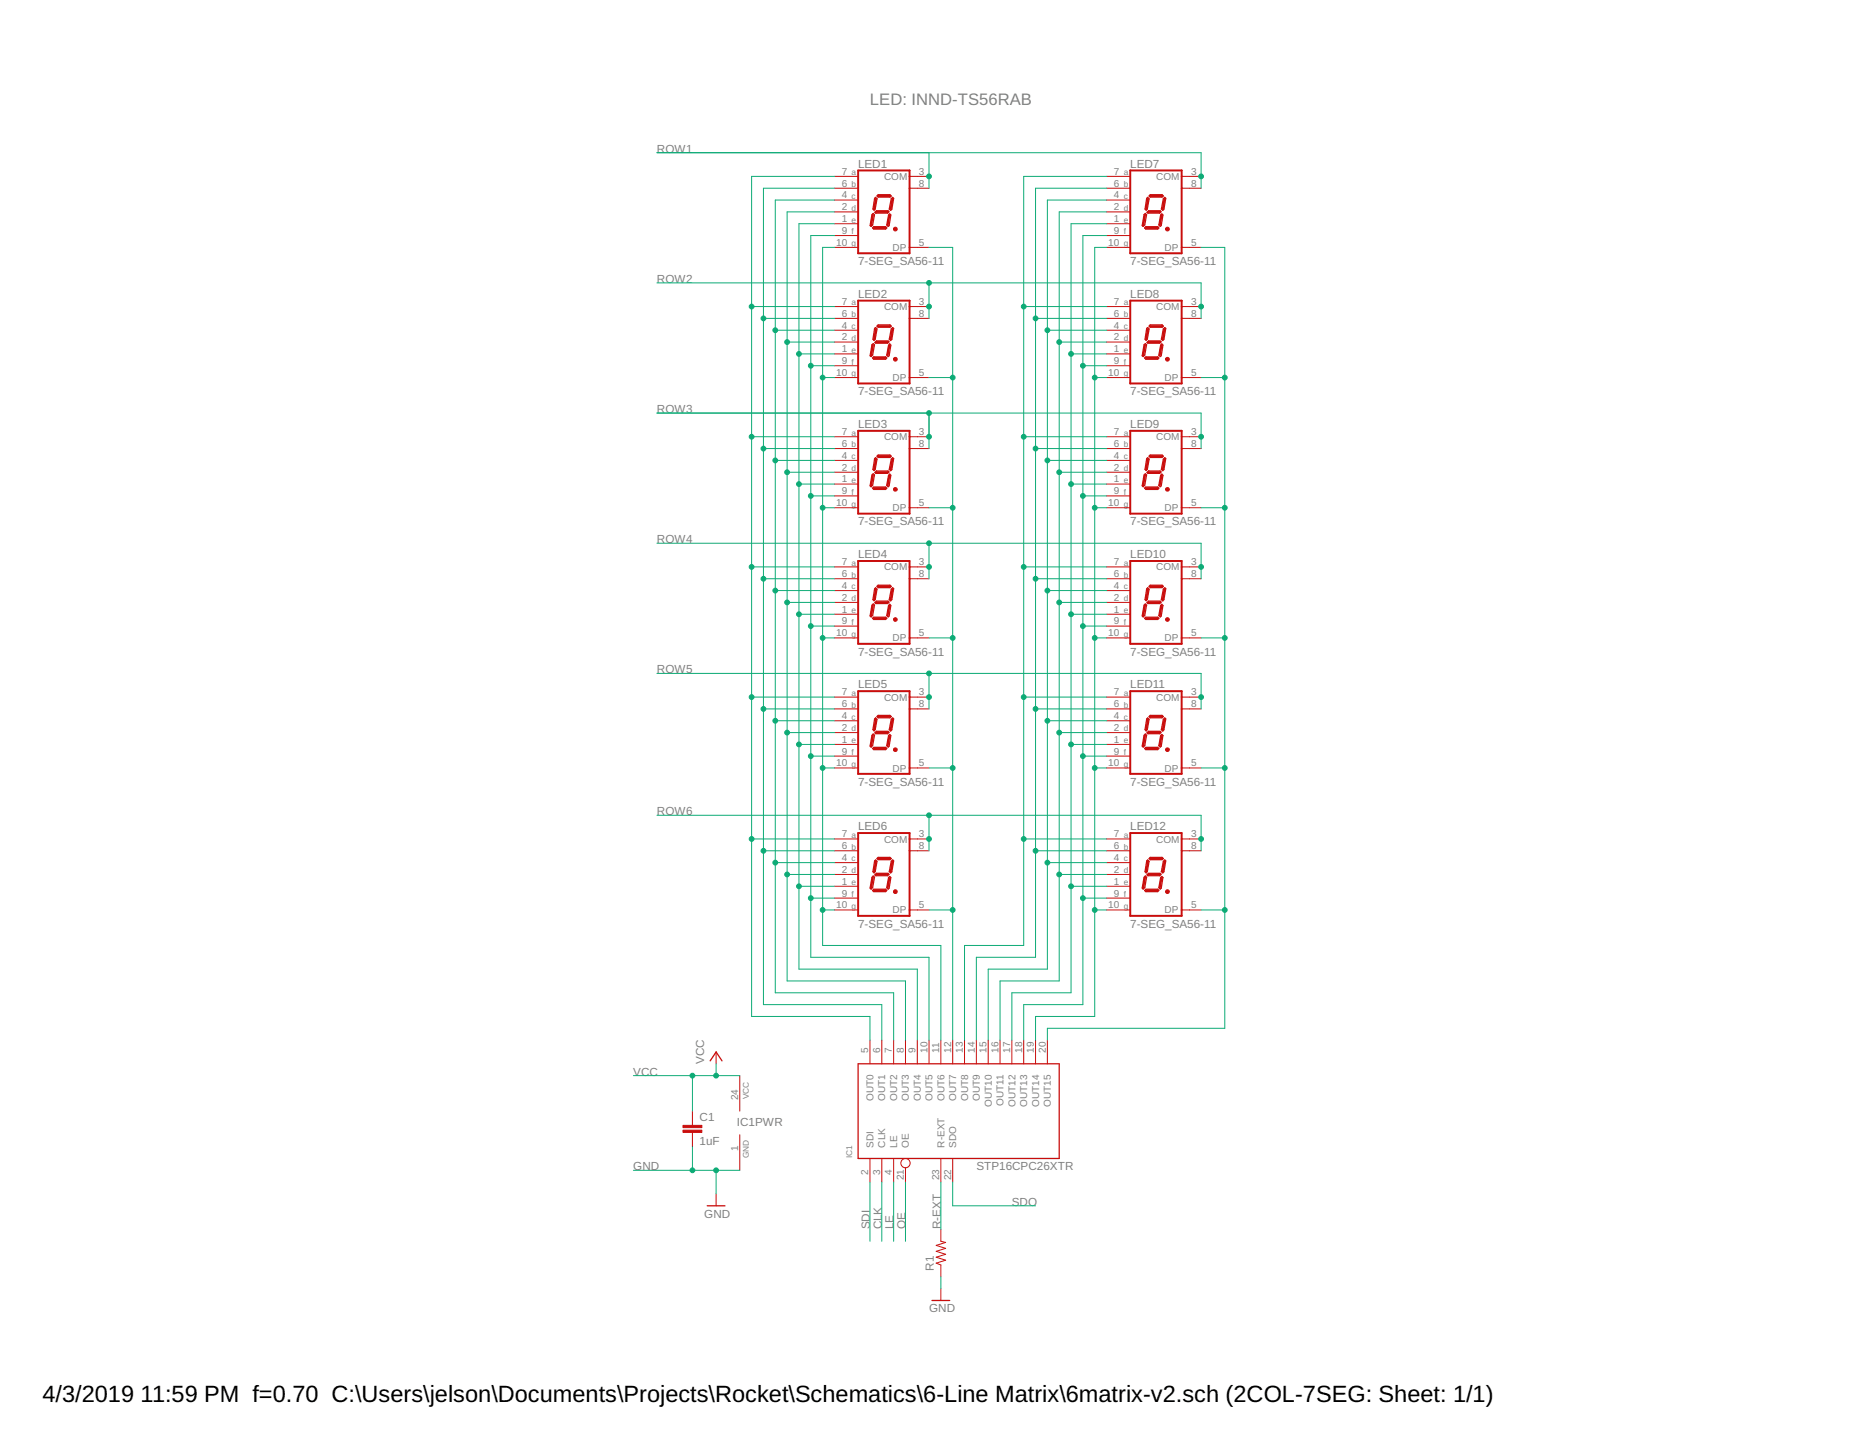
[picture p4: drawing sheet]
<svg xmlns="http://www.w3.org/2000/svg" width="279mm" height="216mm" viewBox="0 0 279 216" stroke-linecap="round" stroke-linejoin="round" font-family="sans-serif">
<path d="M134.4 34.4h.2M175.3 34.4h.2M134.4 54h.2M175.3 54h.2M134.4 73.5h.2M175.3 73.5h.2M134.4 93.1h.2M175.3 93.1h.2M134.4 112.6h.2M175.3 112.6h.2M134.4 134h.2M175.3 134h.2" fill="none" stroke="#c90d0c" stroke-width=".23"/>
<g fill="none" stroke="#c90d0c" stroke-width=".19">
<path d="M131.1 34.2l.2-.1h1.7l.2 .1-.2 .2h-1.7zM131.2 32.1l.2 .2-.3 1.5-.2 .2-.2-.1 .3-1.6zM131.5 29.7l.2 .2-.2 1.5-.2 .2-.2-.2 .3-1.6zM131.7 31.7h1.7l.1 .1-.2 .2h-1.7l-.2-.1zM131.9 29.3h1.8l.2 .1-.2 .2h-1.8l-.2-.2zM133.5 32.3l.1-.2 .2 .2-.2 1.6-.2 .1-.2-.2zM133.9 29.9l.2-.2 .1 .1-.2 1.6-.2 .2-.2-.2zM172 32.1l.2 .2-.2 1.5-.3 .2-.1-.1 .3-1.6zM172.1 34.1h1.8l.2 .1-.2 .2h-1.8l-.2-.2zM172.4 29.7l.2 .2-.3 1.5-.1 .2-.2-.2 .3-1.6zM172.5 31.7h1.8l.1 .1-.2 .2h-1.8l-.1-.1zM172.8 29.3h1.8l.2 .1-.2 .2h-1.8l-.2-.2z"/>
<path d="M174.5 32.1l.2 .2-.3 1.6-.1 .1-.2-.2 .2-1.5zM174.8 29.9l.2-.2 .1 .1-.3 1.6-.1 .2-.2-.2zM131.1 53.8l.2-.2h1.7l.2 .2-.2 .2h-1.7zM131.2 51.6l.2 .2-.3 1.5-.2 .3-.2-.2 .3-1.6zM131.4 49.3l.1-.1 .2 .2-.2 1.6-.2 .1-.2-.1zM131.4 51.5l.3-.3h1.7l.1 .2-.2 .2h-1.7zM131.9 48.8h1.8l.2 .2-.2 .2h-1.8l-.2-.2zM133.6 51.7l.2 .2-.2 1.5-.2 .2-.2-.2 .3-1.5zM133.9 49.4l.2-.2 .1 .1-.2 1.7-.2 .2-.2-.2zM171.9 53.8l.2-.2h1.8l.2 .2-.2 .2h-1.8zM172 51.6l.2 .2-.2 1.5-.3 .3-.1-.2 .3-1.6zM172.3 49.3l.1-.1 .2 .2-.3 1.6-.1 .1-.2-.1z"/>
<path d="M172.3 51.5l.2-.3h1.8l.1 .2-.2 .2h-1.8zM172.8 48.8h1.8l.2 .2-.2 .2h-1.8l-.2-.2zM174.5 51.7l.2 .2-.3 1.5-.1 .2-.2-.2 .2-1.5zM174.8 49.4l.2-.2 .1 .1-.3 1.7-.1 .2-.2-.2zM131.1 73.3l.2-.1h1.7l.2 .1-.2 .2h-1.7zM131.2 71.2l.2 .2-.3 1.5-.2 .2-.2-.1 .3-1.6zM131.4 68.9l.1-.1 .2 .2-.2 1.5-.2 .2-.2-.2zM131.7 70.8h1.7l.1 .1-.2 .2h-1.7l-.2-.1zM131.7 68.5l.2-.1h1.8l.2 .1-.2 .2h-1.8zM133.6 71.2l.2 .2-.2 1.6-.2 .1-.2-.2 .3-1.5zM134.1 68.8l.1 .1-.2 1.6-.2 .2-.2-.2 .3-1.5zM171.9 73.3l.2-.1h1.8l.2 .1-.2 .2h-1.8z"/>
<path d="M172 71.2l.2 .2-.2 1.5-.3 .2-.1-.1 .3-1.6zM172.3 68.9l.1-.1 .2 .2-.3 1.5-.1 .2-.2-.2zM172.5 70.8h1.8l.1 .1-.2 .2h-1.8l-.1-.1zM172.6 68.5l.2-.1h1.8l.2 .1-.2 .2h-1.8zM174.5 71.2l.2 .2-.3 1.6-.1 .1-.2-.2 .2-1.5zM175 68.8l.1 .1-.3 1.6-.1 .2-.2-.2 .3-1.5zM131.1 92.9l.2-.2h1.7l.2 .2-.2 .2h-1.7zM131.2 90.7l.2 .2-.3 1.6-.2 .2-.2-.2 .3-1.6zM131.4 88.5l.1-.2 .2 .2-.2 1.6-.2 .2-.2-.2zM131.4 90.6l.3-.3h1.7l.1 .2-.2 .2h-1.7zM131.9 87.9h1.8l.2 .2-.2 .2h-1.8l-.2-.2zM133.6 90.8l.2 .2-.2 1.5-.2 .2-.2-.2 .3-1.5z"/>
<path d="M133.9 88.5l.2-.2 .1 .2-.2 1.6-.2 .2-.2-.2zM171.9 90.9l.1-.2 .2 .2-.2 1.6-.3 .2-.1-.2zM171.9 92.9l.2-.2h1.8l.2 .2-.2 .2h-1.8zM172.3 88.5l.1-.2 .2 .2-.3 1.6-.1 .2-.2-.2zM172.5 90.3h1.8l.1 .2-.2 .2h-1.8l-.1-.1zM172.6 88.1l.2-.2h1.8l.2 .2-.2 .2h-1.8zM174.5 90.8l.2 .2-.3 1.5-.1 .2-.2-.2 .2-1.5zM174.8 88.5l.2-.2 .1 .2-.3 1.6-.1 .2-.2-.2zM131.1 112.5l.2-.2h1.7l.2 .2-.2 .1h-1.7zM131.2 110.3l.2 .2-.3 1.5-.2 .2-.2-.1 .3-1.6zM131.4 108l.1-.1 .2 .2-.2 1.5-.2 .2-.2-.2zM131.7 109.9h1.7l.1 .1-.2 .2h-1.7l-.2-.1z"/>
<path d="M131.7 107.7l.2-.2h1.8l.2 .2-.2 .1h-1.8zM133.5 110.5l.1-.2 .2 .2-.2 1.6-.2 .1-.2-.2zM133.9 108.1l.2-.2 .1 .1-.2 1.6-.2 .2-.2-.2zM171.9 112.5l.2-.2h1.8l.2 .2-.2 .1h-1.8zM172 110.3l.2 .2-.2 1.5-.3 .2-.1-.1 .3-1.6zM172.3 108l.1-.1 .2 .2-.3 1.5-.1 .2-.2-.2zM172.3 110.1l.2-.2h1.8l.1 .1-.2 .2h-1.8zM172.6 107.7l.2-.2h1.8l.2 .2-.2 .1h-1.8zM174.3 110.5l.2-.2 .2 .2-.3 1.6-.1 .1-.2-.2zM174.8 108.1l.2-.2 .1 .1-.3 1.6-.1 .2-.2-.2zM131.1 133.8l.2-.2h1.7l.2 .2-.2 .2h-1.7zM131.2 131.6l.2 .2-.3 1.5-.2 .3-.2-.2 .3-1.6z"/>
<path d="M131.4 129.3l.1-.1 .2 .2-.2 1.6-.2 .1-.2-.1zM131.7 131.2h1.7l.1 .2-.2 .2h-1.7l-.2-.2zM131.7 129l.2-.2h1.8l.2 .2-.2 .2h-1.8zM133.5 131.8l.1-.1 .2 .1-.2 1.6-.2 .2-.2-.2zM133.9 129.4l.2-.2 .1 .1-.2 1.7-.2 .1-.2-.1zM172 131.6l.2 .2-.2 1.5-.3 .3-.1-.2 .3-1.6zM172.1 133.6h1.8l.2 .2-.2 .2h-1.8l-.2-.2zM172.4 129.2l.2 .2-.3 1.6-.1 .1-.2-.1 .3-1.7zM172.5 131.2h1.8l.1 .2-.2 .2h-1.8l-.1-.2zM172.6 129l.2-.2h1.8l.2 .2-.2 .2h-1.8zM174.3 131.8l.2-.1 .2 .1-.3 1.6-.1 .2-.2-.2zM174.8 129.4l.2-.2 .1 .1-.3 1.7-.1 .1-.2-.1z"/>
<path d="M106.7 159.4l.9-1.3 .9 1.3M128.9 159.8h30.2v14.3h-30.2zM106.2 181.2h2.7M140 195.4h2.7"/>
</g>
<g fill="none" stroke="#c90d0c" stroke-width=".3">
<path d="M128.9 25.6h7.7v12.5h-7.7zM131.1 32.3l-.2 1.6M131.3 34.2h1.7M131.6 29.9l-.3 1.5M131.6 31.8h1.7M131.9 29.4h1.8M133.6 32.4l-.3 1.4M134 29.9l-.2 1.5M169.8 25.6h7.7v12.5h-7.7zM172 32.3l-.3 1.6M172.2 34.2h1.7M172.4 31.8h1.8"/>
<path d="M172.4 29.9l-.2 1.5M172.8 29.4h1.8M174.5 32.4l-.3 1.4M174.9 29.9l-.2 1.5M128.9 45.2h7.7v12.4h-7.7zM131.1 51.8l-.2 1.6M131.3 53.8h1.7M131.6 49.4l-.3 1.5M131.6 51.4h1.7M131.9 49h1.8M133.6 51.9l-.3 1.4M134 49.4l-.2 1.5"/>
<path d="M169.8 45.2h7.7v12.4h-7.7zM172 51.8l-.3 1.6M172.2 53.8h1.7M172.4 51.4h1.8M172.4 49.4l-.2 1.5M172.8 49h1.8M174.5 51.9l-.3 1.4M174.9 49.4l-.2 1.5M128.9 64.7h7.7v12.5h-7.7zM131.1 71.4l-.2 1.6M131.3 73.3h1.7M131.6 69l-.3 1.5"/>
<path d="M131.6 71h1.7M131.9 68.5h1.8M133.6 71.5l-.3 1.4M134 69l-.2 1.5M169.8 64.7h7.7v12.5h-7.7zM172 71.4l-.3 1.6M172.2 73.3h1.7M172.4 71h1.8M172.4 69l-.2 1.5M172.8 68.5h1.8M174.5 71.5l-.3 1.4M174.9 69l-.2 1.5"/>
<path d="M128.9 84.3h7.7v12.4h-7.7zM131.1 91l-.2 1.5M131.3 92.9h1.7M131.6 88.5l-.3 1.6M131.6 90.5h1.7M131.9 88.1h1.8M133.6 91l-.3 1.5M134 88.5l-.2 1.6M169.8 84.3h7.7v12.4h-7.7zM172 91l-.3 1.5M172.2 92.9h1.7M172.4 90.5h1.8"/>
<path d="M172.4 88.5l-.2 1.6M172.8 88.1h1.8M174.5 91l-.3 1.5M174.9 88.5l-.2 1.6M128.9 103.8h7.7v12.5h-7.7zM131.1 110.5l-.2 1.6M131.3 112.5h1.7M131.6 108.1l-.3 1.5M131.6 110.1h1.7M131.9 107.7h1.8M133.6 110.6l-.3 1.4M134 108.1l-.2 1.5"/>
<path d="M169.8 103.8h7.7v12.5h-7.7zM172 110.5l-.3 1.6M172.2 112.5h1.7M172.4 110.1h1.8M172.4 108.1l-.2 1.5M172.8 107.7h1.8M174.5 110.6l-.3 1.4M174.9 108.1l-.2 1.5M128.9 125.2h7.7v12.4h-7.7zM131.1 131.8l-.2 1.6M131.3 133.8h1.7M131.6 129.4l-.3 1.5"/>
<path d="M131.6 131.4h1.7M131.9 129h1.8M133.6 131.9l-.3 1.4M134 129.4l-.2 1.5M169.8 125.2h7.7v12.4h-7.7zM172 131.8l-.3 1.6M172.2 133.8h1.7M172.4 131.4h1.8M172.4 129.4l-.2 1.5M172.8 129h1.8M174.5 131.9l-.3 1.4M174.9 129.4l-.2 1.5"/>
</g>
<g fill="none" stroke="#c90d0c" stroke-width=".15">
<path d="M125.3 26.5h3.6M125.3 28.3h3.6M125.3 37.2h3.6M125.3 35.4h3.6M125.3 31.8h3.6M125.3 30.1h3.6M125.3 33.6h3.6M136.6 26.5h3M136.6 28.3h3M136.6 37.2h3M166.2 26.5h3.6M166.2 28.3h3.6"/>
<path d="M166.2 37.2h3.6M166.2 35.4h3.6M166.2 31.8h3.6M166.2 30.1h3.6M166.2 33.6h3.6M177.5 26.5h2.9M177.5 28.3h2.9M177.5 37.2h2.9M125.3 46.1h3.6M125.3 47.8h3.6M125.3 56.7h3.6M125.3 54.9h3.6"/>
<path d="M125.3 51.4h3.6M125.3 49.6h3.6M125.3 53.2h3.6M136.6 46.1h3M136.6 47.8h3M136.6 56.7h3M166.2 46.1h3.6M166.2 47.8h3.6M166.2 56.7h3.6M166.2 54.9h3.6M166.2 51.4h3.6M166.2 49.6h3.6"/>
<path d="M166.2 53.2h3.6M177.5 46.1h2.9M177.5 47.8h2.9M177.5 56.7h2.9M125.3 65.6h3.6M125.3 67.4h3.6M125.3 76.3h3.6M125.3 74.5h3.6M125.3 71h3.6M125.3 69.2h3.6M125.3 72.7h3.6M136.6 65.6h3"/>
<path d="M136.6 67.4h3M136.6 76.3h3M166.2 65.6h3.6M166.2 67.4h3.6M166.2 76.3h3.6M166.2 74.5h3.6M166.2 71h3.6M166.2 69.2h3.6M166.2 72.7h3.6M177.5 65.6h2.9M177.5 67.4h2.9M177.5 76.3h2.9"/>
<path d="M125.3 85.2h3.6M125.3 87h3.6M125.3 95.8h3.6M125.3 94.1h3.6M125.3 90.5h3.6M125.3 88.7h3.6M125.3 92.3h3.6M136.6 85.2h3M136.6 87h3M136.6 95.8h3M166.2 85.2h3.6M166.2 87h3.6"/>
<path d="M166.2 95.8h3.6M166.2 94.1h3.6M166.2 90.5h3.6M166.2 88.7h3.6M166.2 92.3h3.6M177.5 85.2h2.9M177.5 87h2.9M177.5 95.8h2.9M125.3 104.7h3.6M125.3 106.5h3.6M125.3 115.4h3.6M125.3 113.6h3.6"/>
<path d="M125.3 110.1h3.6M125.3 108.3h3.6M125.3 111.8h3.6M136.6 104.7h3M136.6 106.5h3M136.6 115.4h3M166.2 104.7h3.6M166.2 106.5h3.6M166.2 115.4h3.6M166.2 113.6h3.6M166.2 110.1h3.6M166.2 108.3h3.6"/>
<path d="M166.2 111.8h3.6M177.5 104.7h2.9M177.5 106.5h2.9M177.5 115.4h2.9M125.3 126h3.6M125.3 127.8h3.6M125.3 136.7h3.6M125.3 134.9h3.6M125.3 131.4h3.6M125.3 129.6h3.6M125.3 133.2h3.6M136.6 126h3"/>
<path d="M136.6 127.8h3M136.6 136.7h3M166.2 126h3.6M166.2 127.8h3.6M166.2 136.7h3.6M166.2 134.9h3.6M166.2 131.4h3.6M166.2 129.6h3.6M166.2 133.2h3.6M177.5 126h2.9M177.5 127.8h2.9M177.5 136.7h2.9"/>
<path d="M107.6 158.1v1.7M130.7 156.3v3.5M132.5 156.3v3.5M134.2 156.3v3.5M136 156.3v3.5M137.8 156.3v3.5M139.6 156.3v3.5M141.3 156.3v3.5M143.1 156.3v3.5M144.9 156.3v3.5M146.7 156.3v3.5M148.4 156.3v3.5"/>
<path d="M150.2 156.3v3.5M152 156.3v3.5M153.8 156.3v3.5M155.6 156.3v3.5M157.3 156.3v3.5M104 166.9v2.2M104 170.1v2.2M107.6 179.4v1.8M111.1 161.6v5.3M111.1 170.5v5.3M130.7 174.1v3.5M132.5 174.1v3.5"/>
<path d="M134.2 174.1v3.5M136 175.4v2.2M141.3 174.1v3.5M143.1 174.1v3.5M141.3 184.7v1.8l.7 .2-1.4 .4 1.4 .5-1.4 .4 1.4 .4-1.4 .5 1.4 .4-1.4 .5 .7 .3v1.7M141.3 193.6v1.8"/>
<circle cx="136" cy="174.8" r=".7"/>
</g>
<g fill="#c90d0c" stroke="#c90d0c" stroke-width=".15">
<path d="M134.3 34.2l.1-.1 .3 .1v.4l-.1 .1-.3-.1-.1-.2h.4h-.4z" fill-rule="evenodd"/>
<path d="M134.3 53.8l.1-.1 .3 .1v.3l-.1 .2-.3-.2-.1-.1h.4h-.4z" fill-rule="evenodd"/>
<path d="M134.3 73.4l.3-.1 .2 .2a.31 .31 0 0 1-.2 .3 .31 .31 0 0 1-.3-.1l-.1-.2 .3-.1 .1 .1h-.4z" fill-rule="evenodd"/>
<path d="M134.3 92.9l.3-.1 .2 .3-.1 .1-.3 .1-.2-.2h.4l-.1 .1-.3-.1z" fill-rule="evenodd"/>
<path d="M134.3 112.5a.31 .31 0 0 1 .3-.1 .31 .31 0 0 1 .2 .2l-.1 .2-.3 .1-.2-.3h.4h-.4z" fill-rule="evenodd"/>
<path d="M134.3 133.8l.1-.1 .3 .1v.3l-.1 .1-.3-.1-.1-.1h.4h-.4z" fill-rule="evenodd"/>
<path d="M175.1 34.2l.2-.1 .3 .1v.4l-.1 .1-.4-.1v-.2h.4h-.4z" fill-rule="evenodd"/>
<path d="M175.1 53.8l.2-.1 .3 .1v.3l-.1 .2-.4-.2v-.1h.4h-.4z" fill-rule="evenodd"/>
<path d="M175.1 73.4l.4-.1 .2 .2a.31 .31 0 0 1-.2 .3 .31 .31 0 0 1-.4-.1v-.2l.2-.1 .2 .1h-.4z" fill-rule="evenodd"/>
<path d="M175.1 92.9l.4-.1 .2 .3-.1 .1-.3 .1-.2-.2h.4l-.1 .1-.3-.1z" fill-rule="evenodd"/>
<path d="M175.1 112.5a.31 .31 0 0 1 .4-.1 .31 .31 0 0 1 .2 .2l-.1 .2-.3 .1-.2-.3h.4h-.4z" fill-rule="evenodd"/>
<path d="M175.1 133.8l.2-.1 .3 .1v.3l-.1 .1-.4-.1v-.1h.4h-.4z" fill-rule="evenodd"/>
</g>
<g fill="#c90d0c" stroke="#c90d0c" stroke-width=".15">
<path d="M102.6 169.8h2.8v.3h-2.8z"/>
<path d="M102.6 169.1h2.8v.3h-2.8z"/>
</g>
<g fill="none" stroke="#0dab76" stroke-width=".15">
<path d="M98.7 22.9h81.7v5.4M125.3 35.4h-3.5v108.4h17.8v12.5M125.3 26.5h-12.4v126.2h17.8v3.6M125.3 28.3h-10.6v122.6h17.8v5.4M125.3 37.2h-1.7v104.8h17.7v14.3M125.3 33.6h-5.3v112h17.8v10.7M125.3 31.8h-7.1v115.6h17.8v8.9M125.3 30.1h-8.8v119.1h17.7v7.1M139.6 22.9v5.4M139.6 37.2h3.5v119.1M166.2 26.5h-12.4v115.5h-8.9v14.3M166.2 37.2h-1.8v115.5h-8.8v3.6"/>
<path d="M166.2 28.3h-10.6v115.5h-8.9v12.5M166.2 35.4h-3.5v115.5h-8.9v5.4M166.2 33.6h-5.3v115.6h-8.9v7.1M166.2 30.1h-8.9v115.5h-8.9v10.7M166.2 31.8h-7.1v115.6h-8.9v8.9M180.4 37.2h3.6v117.3h-26.7v1.8M98.7 42.5h81.7v5.3M112.9 46.1h12.4M114.7 47.8h10.6M116.5 49.6h8.8M118.2 51.4h7.1M120 53.2h5.3"/>
<path d="M121.8 54.9h3.5M123.6 56.7h1.7M139.6 42.5v5.3M139.6 56.7h3.5M153.8 46.1h12.4M155.6 47.8h10.6M157.3 49.6h8.9M159.1 51.4h7.1M160.9 53.2h5.3M162.7 54.9h3.5M164.4 56.7h1.8M180.4 56.7h3.6"/>
<path d="M98.7 62.1h81.7v5.3M112.9 65.6h12.4M114.7 67.4h10.6M116.5 69.2h8.8M118.2 71h7.1M120 72.7h5.3M121.8 74.5h3.5M123.6 76.3h1.7M139.6 62.1v5.3M139.6 76.3h3.5M153.8 65.6h12.4M155.6 67.4h10.6"/>
<path d="M157.3 69.2h8.9M159.1 71h7.1M160.9 72.7h5.3M162.7 74.5h3.5M164.4 76.3h1.8M180.4 76.3h3.6M98.7 81.6h81.7v5.4M112.9 85.2h12.4M114.7 87h10.6M116.5 88.7h8.8M118.2 90.5h7.1M120 92.3h5.3"/>
<path d="M121.8 94.1h3.5M123.6 95.8h1.7M139.6 81.6v5.4M139.6 95.8h3.5M153.8 85.2h12.4M155.6 87h10.6M157.3 88.7h8.9M159.1 90.5h7.1M160.9 92.3h5.3M162.7 94.1h3.5M164.4 95.8h1.8M180.4 95.8h3.6"/>
<path d="M98.7 101.2h81.7v5.3M112.9 104.7h12.4M114.7 106.5h10.6M116.5 108.3h8.8M118.2 110.1h7.1M120 111.8h5.3M121.8 113.6h3.5M123.6 115.4h1.7M139.6 101.2v5.3M139.6 115.4h3.5M153.8 104.7h12.4M155.6 106.5h10.6"/>
<path d="M157.3 108.3h8.9M159.1 110.1h7.1M160.9 111.8h5.3M162.7 113.6h3.5M164.4 115.4h1.8M180.4 115.4h3.6M98.7 122.5h81.7v5.3M112.9 126h12.4M114.7 127.8h10.6M116.5 129.6h8.8M118.2 131.4h7.1M120 133.2h5.3"/>
<path d="M121.8 134.9h3.5M123.6 136.7h1.7M139.6 122.5v5.3M139.6 136.7h3.5M153.8 126h12.4M155.6 127.8h10.6M157.3 129.6h8.9M159.1 131.4h7.1M160.9 133.2h5.3M162.7 134.9h3.5M164.4 136.7h1.8M180.4 136.7h3.6"/>
<path d="M107.6 159.8v1.8M95.1 175.8h16M95.1 161.6h16M104 161.6v5.3M104 172.3v3.5M107.6 175.8v3.6M130.7 177.6v8.9M132.5 177.6v8.9M134.2 177.6v8.9M136 177.6v8.9M141.3 177.6v7.1M143.1 177.6v3.6h12.5"/>
<path d="M141.3 191.8v1.8"/>
</g>
<g fill="#0dab76" stroke="#0dab76" stroke-width=".15">
<circle cx="139.6" cy="26.5" r=".36"/>
<circle cx="180.4" cy="26.5" r=".36"/>
<circle cx="180.4" cy="46.1" r=".36"/>
<circle cx="139.6" cy="46.1" r=".36"/>
<circle cx="139.6" cy="42.5" r=".36"/>
<circle cx="139.6" cy="62.1" r=".36"/>
<circle cx="180.4" cy="65.6" r=".36"/>
<circle cx="139.6" cy="65.6" r=".36"/>
<circle cx="180.4" cy="85.2" r=".36"/>
<circle cx="139.6" cy="85.2" r=".36"/>
<circle cx="139.6" cy="81.6" r=".36"/>
<circle cx="139.6" cy="104.7" r=".36"/>
<circle cx="139.6" cy="101.2" r=".36"/>
<circle cx="180.4" cy="104.7" r=".36"/>
<circle cx="180.4" cy="126" r=".36"/>
<circle cx="139.6" cy="126" r=".36"/>
<circle cx="139.6" cy="122.5" r=".36"/>
<circle cx="112.9" cy="46.1" r=".36"/>
<circle cx="112.9" cy="65.6" r=".36"/>
<circle cx="112.9" cy="85.2" r=".36"/>
<circle cx="112.9" cy="104.7" r=".36"/>
<circle cx="112.9" cy="126" r=".36"/>
<circle cx="114.7" cy="47.8" r=".36"/>
<circle cx="114.7" cy="67.4" r=".36"/>
<circle cx="114.7" cy="87" r=".36"/>
<circle cx="114.7" cy="106.5" r=".36"/>
<circle cx="114.7" cy="127.8" r=".36"/>
<circle cx="123.6" cy="115.4" r=".36"/>
<circle cx="123.6" cy="95.8" r=".36"/>
<circle cx="123.6" cy="76.3" r=".36"/>
<circle cx="123.6" cy="56.7" r=".36"/>
<circle cx="123.6" cy="136.7" r=".36"/>
<circle cx="121.8" cy="113.6" r=".36"/>
<circle cx="121.8" cy="94.1" r=".36"/>
<circle cx="121.8" cy="74.5" r=".36"/>
<circle cx="121.8" cy="54.9" r=".36"/>
<circle cx="121.8" cy="134.9" r=".36"/>
<circle cx="120" cy="111.8" r=".36"/>
<circle cx="120" cy="92.3" r=".36"/>
<circle cx="120" cy="72.7" r=".36"/>
<circle cx="120" cy="53.2" r=".36"/>
<circle cx="120" cy="133.2" r=".36"/>
<circle cx="118.2" cy="51.4" r=".36"/>
<circle cx="118.2" cy="71" r=".36"/>
<circle cx="118.2" cy="90.5" r=".36"/>
<circle cx="118.2" cy="110.1" r=".36"/>
<circle cx="118.2" cy="131.4" r=".36"/>
<circle cx="116.5" cy="49.6" r=".36"/>
<circle cx="116.5" cy="69.2" r=".36"/>
<circle cx="116.5" cy="88.7" r=".36"/>
<circle cx="116.5" cy="108.3" r=".36"/>
<circle cx="116.5" cy="129.6" r=".36"/>
<circle cx="143.1" cy="56.7" r=".36"/>
<circle cx="143.1" cy="76.3" r=".36"/>
<circle cx="143.1" cy="95.8" r=".36"/>
<circle cx="143.1" cy="115.4" r=".36"/>
<circle cx="143.1" cy="136.7" r=".36"/>
<circle cx="164.4" cy="115.4" r=".36"/>
<circle cx="164.4" cy="95.8" r=".36"/>
<circle cx="164.4" cy="76.3" r=".36"/>
<circle cx="164.4" cy="56.7" r=".36"/>
<circle cx="164.4" cy="136.7" r=".36"/>
<circle cx="162.7" cy="113.6" r=".36"/>
<circle cx="162.7" cy="94.1" r=".36"/>
<circle cx="162.7" cy="74.5" r=".36"/>
<circle cx="162.7" cy="54.9" r=".36"/>
<circle cx="162.7" cy="134.9" r=".36"/>
<circle cx="160.9" cy="111.8" r=".36"/>
<circle cx="160.9" cy="92.3" r=".36"/>
<circle cx="160.9" cy="72.7" r=".36"/>
<circle cx="160.9" cy="53.2" r=".36"/>
<circle cx="160.9" cy="133.2" r=".36"/>
<circle cx="159.1" cy="110.1" r=".36"/>
<circle cx="159.1" cy="90.5" r=".36"/>
<circle cx="159.1" cy="71" r=".36"/>
<circle cx="159.1" cy="51.4" r=".36"/>
<circle cx="159.1" cy="131.4" r=".36"/>
<circle cx="157.3" cy="108.3" r=".36"/>
<circle cx="157.3" cy="88.7" r=".36"/>
<circle cx="157.3" cy="69.2" r=".36"/>
<circle cx="157.3" cy="49.6" r=".36"/>
<circle cx="157.3" cy="129.6" r=".36"/>
<circle cx="155.6" cy="106.5" r=".36"/>
<circle cx="155.6" cy="87" r=".36"/>
<circle cx="155.6" cy="67.4" r=".36"/>
<circle cx="155.6" cy="47.8" r=".36"/>
<circle cx="155.6" cy="127.8" r=".36"/>
<circle cx="153.8" cy="104.7" r=".36"/>
<circle cx="153.8" cy="85.2" r=".36"/>
<circle cx="153.8" cy="65.6" r=".36"/>
<circle cx="153.8" cy="46.1" r=".36"/>
<circle cx="153.8" cy="126" r=".36"/>
<circle cx="184" cy="56.7" r=".36"/>
<circle cx="184" cy="76.3" r=".36"/>
<circle cx="184" cy="95.8" r=".36"/>
<circle cx="184" cy="115.4" r=".36"/>
<circle cx="184" cy="136.7" r=".36"/>
<circle cx="107.6" cy="175.8" r=".36"/>
<circle cx="104" cy="175.8" r=".36"/>
<circle cx="107.6" cy="161.6" r=".36"/>
<circle cx="104" cy="161.6" r=".36"/>
</g>
<g font-size="3.5">
<text x="6.4" y="210.7">4/3/2019</text>
<text x="21.1" y="210.7">11:59 PM f=0.70 C:\Users\jelson\Documents\Projects\Rocket\Schematics\6-Line Matrix\6matrix-v2.sch (2COL-7SEG: Sheet: 1/1)</text>
</g>
<text font-size="2.5" fill="#808080" x="130.7" y="15.8">LED: INND-TS56RAB</text>
<g font-size="1.8" fill="#808080">
<text x="98.7" y="23">ROW1</text>
<text x="128.9" y="25.2">LED1</text>
<text x="169.8" y="25.2">LED7</text>
<text x="128.9" y="39.8">7-SEG_SA56-11</text>
<text x="169.8" y="39.8">7-SEG_SA56-11</text>
<text x="98.7" y="42.5">ROW2</text>
<text x="128.9" y="44.7">LED2</text>
<text x="169.8" y="44.7">LED8</text>
<text x="128.9" y="59.4">7-SEG_SA56-11</text>
<text x="169.8" y="59.4">7-SEG_SA56-11</text>
<text x="98.7" y="62.1">ROW3</text>
<text x="128.9" y="64.3">LED3</text>
<text x="169.8" y="64.3">LED9</text>
<text x="98.7" y="81.6">ROW4</text>
<text x="128.9" y="78.9">7-SEG_SA56-11</text>
<text x="128.9" y="83.8">LED4</text>
<text x="169.8" y="78.9">7-SEG_SA56-11</text>
<text x="169.8" y="83.8">LED10</text>
<text x="98.7" y="101.2">ROW5</text>
<text x="128.9" y="98.5">7-SEG_SA56-11</text>
<text x="169.8" y="98.5">7-SEG_SA56-11</text>
<text x="128.9" y="103.4">LED5</text>
<text x="169.8" y="103.4">LED11</text>
<text x="128.9" y="118.1">7-SEG_SA56-11</text>
<text x="169.8" y="118.1">7-SEG_SA56-11</text>
<text x="98.7" y="122.5">ROW6</text>
<text x="128.9" y="124.7">LED6</text>
<text x="169.8" y="124.7">LED12</text>
<text x="128.9" y="139.4">7-SEG_SA56-11</text>
<text x="169.8" y="139.4">7-SEG_SA56-11</text>
<text x="95.1" y="161.6">VCC</text>
<text x="105.8" y="159.8" transform="rotate(-90 105.8 159.8)">VCC</text>
<text x="105.1" y="172">1uF</text>
<text x="105.1" y="168.5">C1</text>
<text x="110.7" y="169.2">IC1PWR</text>
<text x="95.1" y="175.8">GND</text>
<text x="146.7" y="175.8">STP16CPC26XTR</text>
<text x="105.8" y="182.9">GND</text>
<text x="130.7" y="184.7" transform="rotate(-90 130.7 184.7)">SDI</text>
<text x="132.5" y="184.7" transform="rotate(-90 132.5 184.7)">CLK</text>
<text x="134.2" y="184.7" transform="rotate(-90 134.2 184.7)">LE</text>
<text x="136" y="184.7" transform="rotate(-90 136 184.7)">OE</text>
<text x="141.3" y="184.7" transform="rotate(-90 141.3 184.7)">R-EXT</text>
<text x="152" y="181.2">SDO</text>
<text x="140.3" y="190.9" transform="rotate(-90 140.3 190.9)">R1</text>
<text x="139.6" y="197.2">GND</text>
</g>
<g font-size="1.5" fill="#808080">
<text x="126.4" y="28">6</text>
<text x="126.4" y="26.3">7</text>
<text x="126.4" y="29.8">4</text>
<text x="132.8" y="27">COM</text>
<text x="138" y="26.3">3</text>
<text x="138" y="28">8</text>
<text x="167.3" y="28">6</text>
<text x="167.3" y="26.3">7</text>
<text x="167.3" y="29.8">4</text>
<text x="173.7" y="27">COM</text>
<text x="178.9" y="26.3">3</text>
<text x="178.9" y="28">8</text>
<text x="126.4" y="35.1">9</text>
<text x="126.4" y="31.6">2</text>
<text x="126.4" y="33.4">1</text>
<text x="167.3" y="35.1">9</text>
<text x="167.3" y="31.6">2</text>
<text x="167.3" y="33.4">1</text>
<text x="125.6" y="36.9">10</text>
<text x="134.1" y="37.7">DP</text>
<text x="138" y="36.9">5</text>
<text x="166.5" y="36.9">10</text>
<text x="174.9" y="37.7">DP</text>
<text x="178.9" y="36.9">5</text>
<text x="126.4" y="47.6">6</text>
<text x="126.4" y="45.8">7</text>
<text x="132.8" y="46.6">COM</text>
<text x="138" y="45.8">3</text>
<text x="138" y="47.6">8</text>
<text x="167.3" y="47.6">6</text>
<text x="167.3" y="45.8">7</text>
<text x="173.7" y="46.6">COM</text>
<text x="178.9" y="45.8">3</text>
<text x="178.9" y="47.6">8</text>
<text x="126.4" y="51.1">2</text>
<text x="126.4" y="49.4">4</text>
<text x="126.4" y="52.9">1</text>
<text x="167.3" y="51.1">2</text>
<text x="167.3" y="49.4">4</text>
<text x="167.3" y="52.9">1</text>
<text x="125.6" y="56.5">10</text>
<text x="126.4" y="54.7">9</text>
<text x="134.1" y="57.3">DP</text>
<text x="138" y="56.5">5</text>
<text x="166.5" y="56.5">10</text>
<text x="167.3" y="54.7">9</text>
<text x="174.9" y="57.3">DP</text>
<text x="178.9" y="56.5">5</text>
<text x="126.4" y="65.4">7</text>
<text x="138" y="65.4">3</text>
<text x="167.3" y="65.4">7</text>
<text x="178.9" y="65.4">3</text>
<text x="126.4" y="70.7">2</text>
<text x="126.4" y="67.1">6</text>
<text x="126.4" y="68.9">4</text>
<text x="132.8" y="66.1">COM</text>
<text x="138" y="67.1">8</text>
<text x="167.3" y="70.7">2</text>
<text x="167.3" y="67.1">6</text>
<text x="167.3" y="68.9">4</text>
<text x="173.7" y="66.1">COM</text>
<text x="178.9" y="67.1">8</text>
<text x="125.6" y="76">10</text>
<text x="126.4" y="74.3">9</text>
<text x="126.4" y="72.5">1</text>
<text x="134.1" y="76.8">DP</text>
<text x="138" y="76">5</text>
<text x="166.5" y="76">10</text>
<text x="167.3" y="74.3">9</text>
<text x="167.3" y="72.5">1</text>
<text x="174.9" y="76.8">DP</text>
<text x="178.9" y="76">5</text>
<text x="126.4" y="86.7">6</text>
<text x="126.4" y="84.9">7</text>
<text x="126.4" y="88.5">4</text>
<text x="132.8" y="85.7">COM</text>
<text x="138" y="84.9">3</text>
<text x="138" y="86.7">8</text>
<text x="167.3" y="86.7">6</text>
<text x="167.3" y="84.9">7</text>
<text x="167.3" y="88.5">4</text>
<text x="173.7" y="85.7">COM</text>
<text x="178.9" y="84.9">3</text>
<text x="178.9" y="86.7">8</text>
<text x="125.6" y="95.6">10</text>
<text x="126.4" y="93.8">9</text>
<text x="126.4" y="90.3">2</text>
<text x="126.4" y="92">1</text>
<text x="138" y="95.6">5</text>
<text x="166.5" y="95.6">10</text>
<text x="167.3" y="93.8">9</text>
<text x="167.3" y="90.3">2</text>
<text x="167.3" y="92">1</text>
<text x="178.9" y="95.6">5</text>
<text x="134.1" y="96.4">DP</text>
<text x="174.9" y="96.4">DP</text>
<text x="126.4" y="106.3">6</text>
<text x="126.4" y="104.5">7</text>
<text x="132.8" y="105.3">COM</text>
<text x="138" y="104.5">3</text>
<text x="138" y="106.3">8</text>
<text x="167.3" y="106.3">6</text>
<text x="167.3" y="104.5">7</text>
<text x="173.7" y="105.3">COM</text>
<text x="178.9" y="104.5">3</text>
<text x="178.9" y="106.3">8</text>
<text x="126.4" y="113.4">9</text>
<text x="126.4" y="109.8">2</text>
<text x="126.4" y="108">4</text>
<text x="126.4" y="111.6">1</text>
<text x="167.3" y="113.4">9</text>
<text x="167.3" y="109.8">2</text>
<text x="167.3" y="108">4</text>
<text x="167.3" y="111.6">1</text>
<text x="125.6" y="115.1">10</text>
<text x="134.1" y="115.9">DP</text>
<text x="138" y="115.1">5</text>
<text x="166.5" y="115.1">10</text>
<text x="174.9" y="115.9">DP</text>
<text x="178.9" y="115.1">5</text>
<text x="126.4" y="125.8">7</text>
<text x="138" y="125.8">3</text>
<text x="167.3" y="125.8">7</text>
<text x="178.9" y="125.8">3</text>
<text x="126.4" y="131.1">2</text>
<text x="126.4" y="127.6">6</text>
<text x="126.4" y="129.4">4</text>
<text x="132.8" y="126.6">COM</text>
<text x="138" y="127.6">8</text>
<text x="167.3" y="131.1">2</text>
<text x="167.3" y="127.6">6</text>
<text x="167.3" y="129.4">4</text>
<text x="173.7" y="126.6">COM</text>
<text x="178.9" y="127.6">8</text>
<text x="125.6" y="136.5">10</text>
<text x="126.4" y="134.7">9</text>
<text x="126.4" y="132.9">1</text>
<text x="134.1" y="137.2">DP</text>
<text x="138" y="136.5">5</text>
<text x="166.5" y="136.5">10</text>
<text x="167.3" y="134.7">9</text>
<text x="167.3" y="132.9">1</text>
<text x="174.9" y="137.2">DP</text>
<text x="178.9" y="136.5">5</text>
<text x="130.4" y="158.2" transform="rotate(-90 130.4 158.2)">5</text>
<text x="132.2" y="158.2" transform="rotate(-90 132.2 158.2)">6</text>
<text x="134" y="158.2" transform="rotate(-90 134 158.2)">7</text>
<text x="135.8" y="158.2" transform="rotate(-90 135.8 158.2)">8</text>
<text x="137.5" y="158.2" transform="rotate(-90 137.5 158.2)">9</text>
<text x="139.3" y="158.2" transform="rotate(-90 139.3 158.2)">10</text>
<text x="141.1" y="158.2" transform="rotate(-90 141.1 158.2)">11</text>
<text x="142.9" y="158.2" transform="rotate(-90 142.9 158.2)">12</text>
<text x="144.6" y="158.2" transform="rotate(-90 144.6 158.2)">13</text>
<text x="146.4" y="158.2" transform="rotate(-90 146.4 158.2)">14</text>
<text x="148.2" y="158.2" transform="rotate(-90 148.2 158.2)">15</text>
<text x="150" y="158.2" transform="rotate(-90 150 158.2)">16</text>
<text x="151.8" y="158.2" transform="rotate(-90 151.8 158.2)">17</text>
<text x="153.5" y="158.2" transform="rotate(-90 153.5 158.2)">18</text>
<text x="155.3" y="158.2" transform="rotate(-90 155.3 158.2)">19</text>
<text x="157.1" y="158.2" transform="rotate(-90 157.1 158.2)">20</text>
<text x="110.9" y="165.3" transform="rotate(-90 110.9 165.3)">24</text>
<text x="131.2" y="165.4" transform="rotate(-90 131.2 165.4)">OUT0</text>
<text x="133" y="165.4" transform="rotate(-90 133 165.4)">OUT1</text>
<text x="134.8" y="165.4" transform="rotate(-90 134.8 165.4)">OUT2</text>
<text x="136.5" y="165.4" transform="rotate(-90 136.5 165.4)">OUT3</text>
<text x="138.3" y="165.4" transform="rotate(-90 138.3 165.4)">OUT4</text>
<text x="140.1" y="165.4" transform="rotate(-90 140.1 165.4)">OUT5</text>
<text x="141.9" y="165.4" transform="rotate(-90 141.9 165.4)">OUT6</text>
<text x="143.6" y="165.4" transform="rotate(-90 143.6 165.4)">OUT7</text>
<text x="145.4" y="165.4" transform="rotate(-90 145.4 165.4)">OUT8</text>
<text x="147.2" y="165.4" transform="rotate(-90 147.2 165.4)">OUT9</text>
<text x="149" y="166.3" transform="rotate(-90 149 166.3)">OUT10</text>
<text x="150.7" y="166.2" transform="rotate(-90 150.7 166.2)">OUT11</text>
<text x="152.5" y="166.3" transform="rotate(-90 152.5 166.3)">OUT12</text>
<text x="154.3" y="166.3" transform="rotate(-90 154.3 166.3)">OUT13</text>
<text x="156.1" y="166.3" transform="rotate(-90 156.1 166.3)">OUT14</text>
<text x="157.9" y="166.3" transform="rotate(-90 157.9 166.3)">OUT15</text>
<text x="110.9" y="173" transform="rotate(-90 110.9 173)">1</text>
<text x="131.2" y="172.4" transform="rotate(-90 131.2 172.4)">SDI</text>
<text x="133" y="172.4" transform="rotate(-90 133 172.4)">CLK</text>
<text x="134.8" y="172.4" transform="rotate(-90 134.8 172.4)">LE</text>
<text x="136.5" y="172.4" transform="rotate(-90 136.5 172.4)">OE</text>
<text x="141.9" y="172.4" transform="rotate(-90 141.9 172.4)">R-EXT</text>
<text x="143.6" y="172.4" transform="rotate(-90 143.6 172.4)">SDO</text>
<text x="130.4" y="176.5" transform="rotate(-90 130.4 176.5)">2</text>
<text x="132.2" y="176.5" transform="rotate(-90 132.2 176.5)">3</text>
<text x="134" y="176.5" transform="rotate(-90 134 176.5)">4</text>
<text x="135.8" y="177.3" transform="rotate(-90 135.8 177.3)">21</text>
<text x="141.1" y="177.3" transform="rotate(-90 141.1 177.3)">23</text>
<text x="142.9" y="177.3" transform="rotate(-90 142.9 177.3)">22</text>
</g>
<g font-size="1.2" fill="#808080">
<text x="127.9" y="26.3">a</text>
<text x="127.9" y="28.1">b</text>
<text x="127.9" y="29.9">c</text>
<text x="168.8" y="26.3">a</text>
<text x="168.8" y="28.1">b</text>
<text x="168.8" y="29.9">c</text>
<text x="127.9" y="31.7">d</text>
<text x="127.9" y="33.4">e</text>
<text x="127.9" y="35.2">f</text>
<text x="168.8" y="31.7">d</text>
<text x="168.8" y="33.4">e</text>
<text x="168.8" y="35.2">f</text>
<text x="127.9" y="37">g</text>
<text x="168.8" y="37">g</text>
<text x="127.9" y="45.9">a</text>
<text x="127.9" y="47.7">b</text>
<text x="168.8" y="45.9">a</text>
<text x="168.8" y="47.7">b</text>
<text x="127.9" y="49.4">c</text>
<text x="127.9" y="51.2">d</text>
<text x="127.9" y="53">e</text>
<text x="168.8" y="49.4">c</text>
<text x="168.8" y="51.2">d</text>
<text x="168.8" y="53">e</text>
<text x="127.9" y="54.8">f</text>
<text x="127.9" y="56.5">g</text>
<text x="168.8" y="54.8">f</text>
<text x="168.8" y="56.5">g</text>
<text x="127.9" y="65.4">a</text>
<text x="168.8" y="65.4">a</text>
<text x="127.9" y="67.2">b</text>
<text x="127.9" y="69">c</text>
<text x="127.9" y="70.8">d</text>
<text x="168.8" y="67.2">b</text>
<text x="168.8" y="69">c</text>
<text x="168.8" y="70.8">d</text>
<text x="127.9" y="72.5">e</text>
<text x="127.9" y="74.3">f</text>
<text x="127.9" y="76.1">g</text>
<text x="168.8" y="72.5">e</text>
<text x="168.8" y="74.3">f</text>
<text x="168.8" y="76.1">g</text>
<text x="127.9" y="85">a</text>
<text x="127.9" y="86.8">b</text>
<text x="127.9" y="88.5">c</text>
<text x="168.8" y="85">a</text>
<text x="168.8" y="86.8">b</text>
<text x="168.8" y="88.5">c</text>
<text x="127.9" y="90.3">d</text>
<text x="127.9" y="92.1">e</text>
<text x="127.9" y="93.9">f</text>
<text x="127.9" y="95.7">g</text>
<text x="168.8" y="90.3">d</text>
<text x="168.8" y="92.1">e</text>
<text x="168.8" y="93.9">f</text>
<text x="168.8" y="95.7">g</text>
<text x="127.9" y="104.5">a</text>
<text x="127.9" y="106.3">b</text>
<text x="168.8" y="104.5">a</text>
<text x="168.8" y="106.3">b</text>
<text x="127.9" y="108.1">c</text>
<text x="127.9" y="109.9">d</text>
<text x="127.9" y="111.7">e</text>
<text x="127.9" y="113.4">f</text>
<text x="168.8" y="108.1">c</text>
<text x="168.8" y="109.9">d</text>
<text x="168.8" y="111.7">e</text>
<text x="168.8" y="113.4">f</text>
<text x="127.9" y="115.2">g</text>
<text x="168.8" y="115.2">g</text>
<text x="127.9" y="125.9">a</text>
<text x="168.8" y="125.9">a</text>
<text x="127.9" y="127.7">b</text>
<text x="127.9" y="129.4">c</text>
<text x="127.9" y="131.2">d</text>
<text x="168.8" y="127.7">b</text>
<text x="168.8" y="129.4">c</text>
<text x="168.8" y="131.2">d</text>
<text x="127.9" y="133">e</text>
<text x="127.9" y="134.8">f</text>
<text x="127.9" y="136.5">g</text>
<text x="168.8" y="133">e</text>
<text x="168.8" y="134.8">f</text>
<text x="168.8" y="136.5">g</text>
<text x="112.5" y="165.2" transform="rotate(-90 112.5 165.2)">VCC</text>
<text x="112.5" y="174.1" transform="rotate(-90 112.5 174.1)">GND</text>
<text x="128" y="174.1" transform="rotate(-90 128 174.1)">IC1</text>
</g>
</svg>
